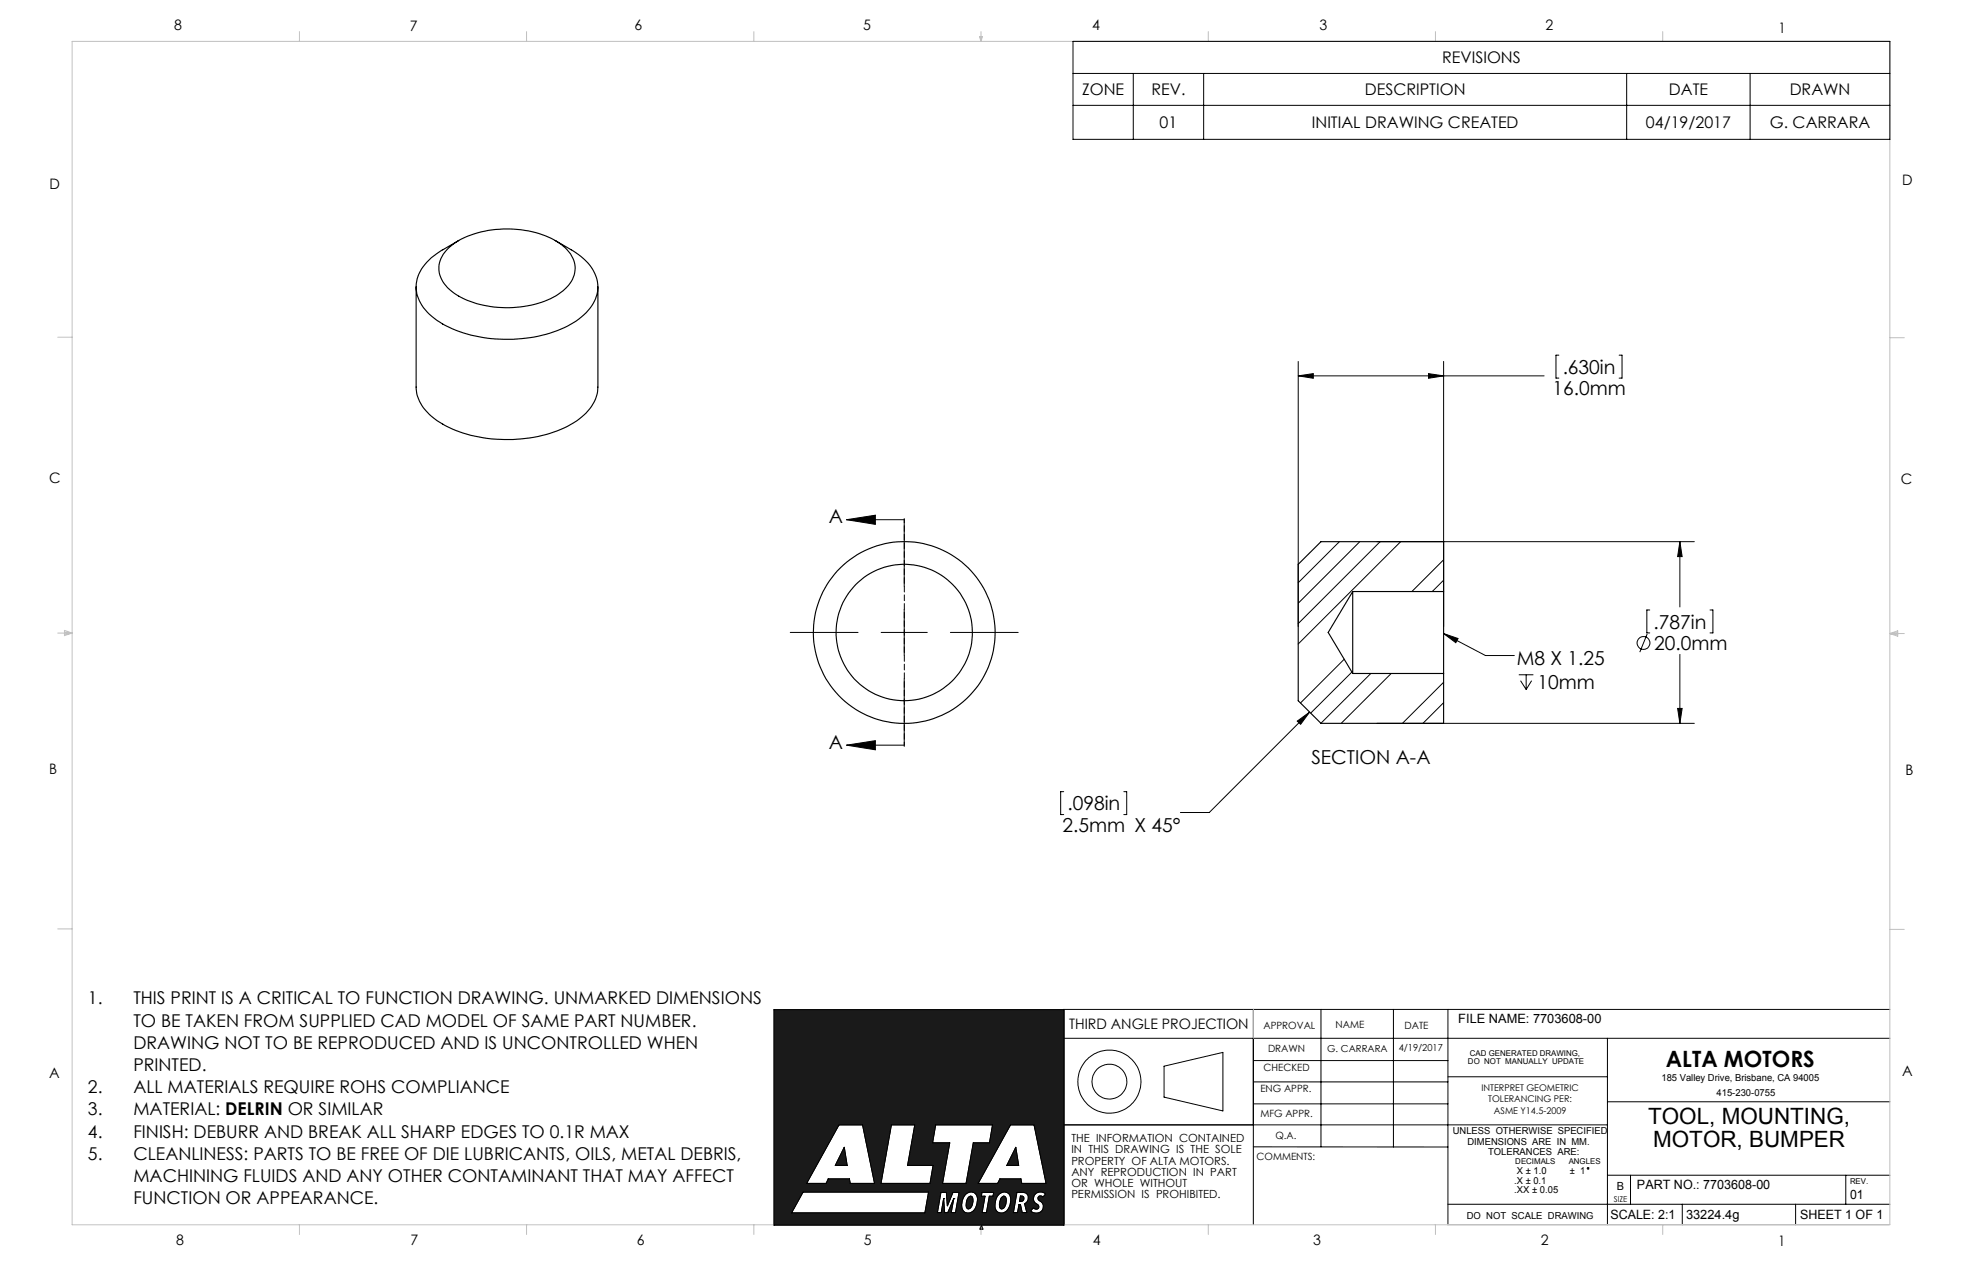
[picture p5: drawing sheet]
<svg xmlns="http://www.w3.org/2000/svg" width="432mm" height="279mm" viewBox="0 0 432 279" stroke-linecap="round" stroke-linejoin="round" font-family="sans-serif">
<g fill="none" stroke="#000" stroke-width=".22">
<path d="M170.4 222.1h63.7v47.4h-63.7zM234 228.4h181.9M256.2 234.6l12.9-3.1v12.9l-12.9-3zM275.8 238h42.9M275.8 233.3h42.9M275.8 222.1v47.3M290.7 222.1v30.2M306.7 222.1v30.2M318.7 222.1v47.4M318.7 236.9h35.1M353.8 228.4v41.1M415.9 222.1h-181.9v47.4"/>
<path d="M184.6 247.5h5.2l2.7 12.8h-5.4l-.2-.9h-4.6l-.5 .9h-4.3zM185.8 252.4l.6 4h-2.6zM196.2 247.5h5.1l-1.6 8.9h5.7l-.7 3.9h-10.8zM205.9 247.5h12.5l-.6 3.9h-3.6l-1.6 8.9h-5.2l1.6-8.9h-3.8zM222.4 247.5h5.2l2.6 12.8h-5.3l-.2-.9h-4.6l-.5 .9h-4.3zM223.6 252.4l.6 4h-2.6zM234 247.5h119.8M275.8 252.3h42.9M275.8 242.9h42.9M353.8 258.6h62.1M353.8 242.4h62.1M358.8 258.6v6.3"/>
<path d="M406.2 258.6v6.3M176.7 262.3h27.7l-.8 4.5h-29.4zM207.7 263.7h.1M207.7 263.7l-.5 3.1h-.9l.8-4.5h1.2l.2 3 1.2-3h1.4l-.8 4.5h-1l.6-3.1M207.7 263.7l.2 3.1h.7l1.3-3.1M209.9 263.7h.1M212.5 262.7a1.5 1.5 0 0 1 1.8-.3 1.5 1.5 0 0 1 .8 1.7 2.51 2.51 0 0 1-2.1 2.8 1.51 1.51 0 0 1-1.4-1.8 3.6 3.6 0 0 1 .9-2.4zM213.2 263.3l.4-.2a.84 .84 0 0 1 .5 1.2l-.2 1a.79 .79 0 0 1-1 .6 2.06 2.06 0 0 1 .3-2.6zM216.1 262.3h2.6l-.2 .9h-.8l-.6 3.6h-1l.7-3.6h-.8zM219.9 262.7a1.5 1.5 0 0 1 1.8-.3 1.5 1.5 0 0 1 .8 1.7 2.58 2.58 0 0 1-2.2 2.8 1.46 1.46 0 0 1-1.3-1.8 3.2 3.2 0 0 1 .9-2.4zM220.5 263.3l.4-.2a.84 .84 0 0 1 .5 1.2 1.26 1.26 0 0 1-1.2 1.6 2.06 2.06 0 0 1 .3-2.6zM223.8 262.3a2.71 2.71 0 0 1 2.2 .3 1.46 1.46 0 0 1-.5 2.2l.5 2h-1l-.4-1.8h-.3l-.4 1.8h-.9z"/>
<path d="M224.9 263.1h-.3l-.2 1.2a.64 .64 0 0 0 .9-.3 .64 .64 0 0 0-.4-.9M228 262.5a1.68 1.68 0 0 1 2.1 .2l-.5 .6-.5-.2h-.4l-.2 .3a1.81 1.81 0 0 0 .9 1.3 1.56 1.56 0 0 1-.5 2 1.56 1.56 0 0 1-2.1-.3l.6-.7a.63 .63 0 0 0 .8 .3 .63 .63 0 0 0 .3-.9 1.48 1.48 0 0 1-1.1-1.1 1.48 1.48 0 0 1 .6-1.5zM318.7 264.9h97.2M370.2 264.9v4.6M395.2 264.9v4.6"/>
<circle cx="244.1" cy="238" r="3.8"/>
<circle cx="244.2" cy="238" r="6.9"/>
</g>
<path d="M234.1 222.1v47.4" fill="none" stroke="#191924" stroke-width=".25"/>
<g fill="none" stroke="#c0c0c0" stroke-width=".22">
<path d="M15.9 9.1h400v260.4h-400zM65.9 6.9v2.2M115.9 6.9v2.2M165.9 6.9v2.2M215.6 8h.6l-.3 1.1zM215.7 8l.2 1.1M215.9 6.9v2.2M216 8l-.1 1.1M265.9 6.9v2.2M315.9 6.9v2.2M365.9 6.9v2.2M12.7 74.2h3.2"/>
<path d="M415.9 74.3h3.2M12.7 139.3h3.2M14.2 139.1l1.7 .2M14.2 138.7l1.7 .6-1.7 .5zM15.9 139.3l-1.7 .3M415.9 139.4h3.2M415.9 139.4l1.8-.6v1.2zM415.9 139.4l1.8 .3M417.7 139.2l-1.8 .2M12.7 204.4h3.2M415.9 204.5h3.2M275.8 222.1v6.3"/>
<path d="M65.9 269.5v2.1M115.9 269.5v2.1M165.9 269.5v2.1M215.9 269.5v2.1M215.9 269.5l.3 .8h-.6zM265.9 269.5v2.1M315.9 269.5v2.1M365.9 269.5v2.1"/>
</g>
<path d="M216 269.5l.3 .9h-.6z" fill="none" stroke="#00f" stroke-width=".25"/>
<path d="M224.6 263.1l-.2 1.2h.5l.5-.4v-.5l-.3-.2zM185.8 252.4l-2 4h2.6zM213.3 263.3l-.4 .5-.3 1.2 .1 .7 .3 .3h.3l.4-.4 .4-1.3-.1-1-.3-.2zM223.6 252.4l-2 4h2.6zM219.9 262.7l.8-.4h.8l.6 .3 .3 .9v1l-.3 1.2-.6 .8-.8 .4-1.1-.2-.4-.4-.2-.5 .1-1.8zM212.4 262.8l.7-.5 .8-.1 .7 .3 .5 .7v1.2l-.4 1.4-.6 .8-.7 .3-1.1-.2-.5-.5-.1-.5 .1-1.6zM222.4 247.5h5.2l2.6 12.9h-5.3l-.2-1h-4.6l-.5 1h-4.3zM227.8 262.8a1.63 1.63 0 0 1 2.3-.1l-.5 .6-.4-.2-.7 .2-.1 .5 .4 .4a1.49 1.49 0 0 1 .6 2.1 1.49 1.49 0 0 1-2.2 .4l-.4-.3 .7-.6a.64 .64 0 0 0 1.1 0 .64 .64 0 0 0-.6-1 1.3 1.3 0 0 1-.2-2zM223.8 262.3h1.4l.6 .2a1.38 1.38 0 0 1-.3 2.3l.5 2h-1l-.4-1.8h-.3l-.4 1.8h-.9zM216.1 262.3h2.6l-.2 .9h-.8l-.6 3.6h-1l.7-3.6h-.8zM207.1 262.3h1.2l.2 3 1.2-3h1.4l-.8 4.5h-1l.6-3.1-1.3 3.1h-.7l-.2-3.1-.5 3.1h-.9zM196.2 247.5h5.1l-1.6 8.9h5.7l-.7 4h-10.8zM176.7 262.3h27.7l-.8 4.5h-29.4zM184.6 247.5h5.2l2.7 12.9h-5.4l-.2-1h-4.6l-.5 1h-4.3zM205.9 247.5h12.5l-.6 3.9h-3.6l-1.6 9h-5.2l1.6-9h-3.8zM170.4 222.1v47.4h63.7v-47.4zM220.6 263.3l-.5 .7-.1 .8v.8l.3 .4 .5-.1 .3-.4 .4-1.4-.3-.9-.3-.1z" fill-rule="evenodd" fill="#191924"/>
<g fill="none" stroke="#000" stroke-width=".22">
<path d="M236.1 9.1h179.8v21.6h-179.8zM236.1 16.2h179.8M249.4 16.2v14.5M264.9 16.2v14.5M358 16.2v14.5M385.2 16.2v14.5M236.1 23.2h179.8M285.7 79.5v58.4M317.7 79.5v58.4M343.1 78.1h-.7v5.1h.7M356.3 78.1h.7v5.1h-.7M285.7 82.7h54.1"/>
<path d="M285.7 82.7l3.3-.5v1zM314.4 82.2l3.3 .5-3.3 .5zM186.3 114.3l6.4-1v2.1zM186.3 114.3h12.7M199 114.1v14.9M294.8 119.2l-9.1 9M299.3 119.2l-13.6 13.5M303 119.2h69.9M303.7 119.2l-18 18M308.3 119.2l-22.6 22.5M369.7 119.2v14.3M369.7 119.2l.5 3.2h-1z"/>
<path d="M173.9 139.1h14.9M193.9 139.1h10.2M199 134.1v10.1M209.2 139.1h14.9M317.7 139.4l3.2 1.1-.5 .9zM317.7 123.2l-7 6.9M317.7 127.6l-2.5 2.5M317.7 139.4l9.2 4.8h6.4M362.5 139.5l-1.6 4M363.1 134.2h-.7v5h.7M376.3 134.2h.7v5h-.7M199 149.3v14.9"/>
<path d="M285.5 158.6l2.7-1.9-2 2.6zM288.2 156.7l-22.1 22.1h-6.3M295.8 145l-9.6 9.7M297.5 147.8l-9 9.1M301.7 148.2l-11 10.9M303 159.1h69.9M306.2 148.2l-11 10.9M317.7 150.1l-9.1 9M317.7 154.6l-4.5 4.5M317.7 159.1h-.1M334.3 148.4h3.2M334.6 149.8l1.3 1.9"/>
<path d="M335.9 148.4v3.3M337.1 149.8l-1.2 1.9M369.2 155.9h1l-.5 3.2zM369.7 144v15.1M186.3 163.9l6.4-1v2.1zM186.3 163.9h12.7M234.1 174.2h-.7v5h.7M247.3 174.2h.7v5h-.7M170.4 222.1h63.7v47.4h-63.7zM184.6 247.5h5.2l2.7 12.9h-5.4l-.2-1h-4.6l-.5 1h-4.3zM185.8 252.4l.6 4h-2.6zM196.2 247.5h5.1l-1.6 8.9h5.7l-.7 4h-10.8z"/>
<path d="M205.9 247.5h12.5l-.6 3.9h-3.6l-1.6 9h-5.2l1.6-9h-3.8zM222.4 247.5h5.2l2.6 12.9h-5.3l-.2-1h-4.6l-.5 1h-4.3zM223.6 252.4l.6 4h-2.6zM176.7 262.3h27.7l-.8 4.5h-29.4zM207.7 263.7h.1M207.7 263.7l-.5 3.1h-.9l.8-4.5h1.2l.2 3 1.2-3h1.4l-.8 4.5h-1l.6-3.1M207.7 263.7l.2 3.1h.7l1.3-3.1M209.9 263.7h.1M212.5 262.7a1.5 1.5 0 0 1 1.8-.3 1.5 1.5 0 0 1 .8 1.7 2.51 2.51 0 0 1-2.1 2.8 1.51 1.51 0 0 1-1.4-1.8 3.6 3.6 0 0 1 .9-2.4zM213.2 263.3l.4-.2a.84 .84 0 0 1 .5 1.2l-.2 1a.79 .79 0 0 1-1 .6 2.06 2.06 0 0 1 .3-2.6zM216.1 262.3h2.6l-.2 .9h-.8l-.6 3.6h-1l.7-3.6h-.8zM219.9 262.7a1.5 1.5 0 0 1 1.8-.3 1.5 1.5 0 0 1 .8 1.7 2.58 2.58 0 0 1-2.2 2.8 1.46 1.46 0 0 1-1.3-1.8 3.2 3.2 0 0 1 .9-2.4z"/>
<path d="M220.5 263.3l.4-.2a.84 .84 0 0 1 .5 1.2 1.26 1.26 0 0 1-1.2 1.6 2.06 2.06 0 0 1 .3-2.6zM223.8 262.3h1.3a1.3 1.3 0 0 1 1.2 1.1 1.3 1.3 0 0 1-.8 1.4l.5 2h-1l-.4-1.8h-.3l-.4 1.8h-.9zM224.6 263.1a.65 .65 0 0 1 .8 .8 .65 .65 0 0 1-1 .4zM227.7 262.9a1.65 1.65 0 0 1 2.4-.2l-.5 .6a.62 .62 0 0 0-1.1 .1 .62 .62 0 0 0 .5 .9 1.48 1.48 0 0 1 .4 2 1.48 1.48 0 0 1-2 .5l-.6-.4 .6-.7a.65 .65 0 0 0 1.1 .1 .65 .65 0 0 0-.5-1 1.41 1.41 0 0 1-.3-1.9z"/>
<circle cx="361.7" cy="141.5" r="1.42"/>
<circle cx="349.5" cy="257" r=".19"/>
</g>
<path d="M199 114.3v49.6" fill="none" stroke="#000" stroke-width=".22" stroke-dasharray="1.3 .6" stroke-dashoffset=".6"/>
<g fill="#000">
<path d="M317.7 139.4l3.2 1.1-.5 .9z"/>
<path d="M186.3 114.3l6.4-1v2.1zM186.3 163.9l6.4-1v2.1z"/>
<path d="M369.2 155.9h1l-.5 3.2zM369.7 119.2l.5 3.2h-1zM314.4 82.2l3.3 .5-3.3 .5zM285.7 82.7l3.3-.5v1zM285.5 158.6l2.7-1.9-2 2.6z"/>
</g>
<g fill="none" stroke="#000" stroke-width=".25">
<path d="M98.6 54.7a17.8 17.8 0 0 1 11.3-4.3 20.1 20.1 0 0 1 14.6 4.2 5.7 5.7 0 0 1-.1 9 19.2 19.2 0 0 1-13.1 4.1 19.6 19.6 0 0 1-12.4-4 5.8 5.8 0 0 1-.3-9zM101 52.9l-3.6 2.1a10.7 10.7 0 0 0-5.8 7.4 9.1 9.1 0 0 0 4.6 8.1 30.1 30.1 0 0 0 20.4 3.8 21.1 21.1 0 0 0 12.8-6 7.4 7.4 0 0 0-.5-11l-2.9-2.2-3.8-2.2M91.6 63.1v22.1a9.5 9.5 0 0 0 5.2 7.7 30.8 30.8 0 0 0 23.4 2.7 17.6 17.6 0 0 0 10-6.2 7.7 7.7 0 0 0 1.4-4.2v-22.1M297.7 130.1v18.1M297.7 130.1h20M297.7 130.1l-5.4 9 5.4 9.1M317.7 130.1v18.1M317.7 130.1v-10.9h-27l-5 4.9v30.1l5 4.9h27v-10.9M297.7 148.2h20"/>
<circle cx="199" cy="139.2" r="15"/>
<circle cx="199" cy="139.1" r="20"/>
</g>
<g font-size="4.9">
<text x="366.6" y="234.7">ALTA MOTORS</text>
<text x="362.7" y="247.3">TOOL, MOUNTING,</text>
<text x="363.8" y="252.2">MOTOR, BUMPER</text>
</g>
<g font-size="4.2">
<text x="343.9" y="82.2">.630in</text>
<text x="341.7" y="87">16.0mm</text>
<text x="182.4" y="115.1">A</text>
<text x="363.9" y="138.3">.787in</text>
<text x="364.1" y="143">20.0mm</text>
<text x="333.8" y="146.3">M8 X 1.25</text>
<text x="338.4" y="151.6">10mm</text>
<text x="182.4" y="164.7">A</text>
<text x="288.6" y="168">SECTION A-A</text>
<text x="234.9" y="178.3">.098in</text>
<text x="233.8" y="183">2.5mm X 45°</text>
</g>
<g font-size="3.9">
<text x="19.4" y="221">1.</text>
<text x="29.4" y="221">THIS PRINT IS A CRITICAL TO FUNCTION DRAWING. UNMARKED DIMENSIONS</text>
<text x="29.4" y="225.9">TO BE TAKEN FROM SUPPLIED CAD MODEL OF SAME PART NUMBER.</text>
<text x="29.4" y="230.7">DRAWING NOT TO BE REPRODUCED AND IS UNCONTROLLED WHEN</text>
<text x="29.4" y="235.6">PRINTED.</text>
<text x="19.4" y="240.5">2.</text>
<text x="19.4" y="245.4">3.</text>
<text x="29.4" y="240.5">ALL MATERIALS REQUIRE ROHS COMPLIANCE</text>
<text x="29.4" y="245.4">MATERIAL: DELRIN OR SIMILAR</text>
<text x="19.4" y="250.3">4.</text>
<text x="29.4" y="250.3">FINISH: DEBURR AND BREAK ALL SHARP EDGES TO 0.1R MAX</text>
<text x="19.4" y="255.2">5.</text>
<text x="29.4" y="255.2">CLEANLINESS: PARTS TO BE FREE OF DIE LUBRICANTS, OILS, METAL DEBRIS,</text>
<text x="29.4" y="260">MACHINING FLUIDS AND ANY OTHER CONTAMINANT THAT MAY AFFECT</text>
<text x="29.4" y="264.9">FUNCTION OR APPEARANCE.</text>
</g>
<g font-size="3.5">
<text x="317.4" y="13.9">REVISIONS</text>
<text x="238.2" y="21">ZONE</text>
<text x="253.4" y="21">REV.</text>
<text x="300.4" y="21">DESCRIPTION</text>
<text x="367.3" y="21">DATE</text>
<text x="393.9" y="21">DRAWN</text>
<text x="255.2" y="28.2">01</text>
<text x="288.7" y="28.2">INITIAL DRAWING CREATED</text>
<text x="362.2" y="28.2">04/19/2017</text>
<text x="389.5" y="28.2">G. CARRARA</text>
</g>
<g font-size="3.2">
<text x="38.3" y="6.7">8</text>
<text x="90.2" y="6.7">7</text>
<text x="139.7" y="6.5">6</text>
<text x="190" y="6.5">5</text>
<text x="240.4" y="6.5">4</text>
<text x="290.4" y="6.7">3</text>
<text x="340.2" y="6.6">2</text>
<text x="391.4" y="7.2">1</text>
<text x="10.9" y="41.6">D</text>
<text x="418.7" y="40.7">D</text>
<text x="10.8" y="106.3">C</text>
<text x="418.4" y="106.4">C</text>
<text x="10.8" y="170.2">B</text>
<text x="419.4" y="170.6">B</text>
<text x="235.3" y="226.5">THIRD ANGLE PROJECTION</text>
<text x="10.8" y="237.2">A</text>
<text x="418.6" y="236.8">A</text>
<text x="38.8" y="273.8">8</text>
<text x="90.4" y="273.8">7</text>
<text x="140.2" y="273.8">6</text>
<text x="190.1" y="273.9">5</text>
<text x="240.5" y="273.8">4</text>
<text x="289" y="273.9">3</text>
<text x="339.1" y="273.8">2</text>
<text x="391.4" y="274.1">1</text>
</g>
<g font-size="2.8">
<text x="320.9" y="225">FILE NAME: 7703608-00</text>
<text x="360.3" y="261.7">PART NO.: 7703608-00</text>
<text x="407.2" y="263.8">01</text>
<text x="354.4" y="268.2">SCALE: 2:1</text>
<text x="371.1" y="268.2">33224.4g</text>
<text x="396.2" y="268.2">SHEET 1 OF 1</text>
</g>
<g font-size="2.5">
<text x="235.8" y="251.3">THE INFORMATION CONTAINED</text>
<text x="235.8" y="253.8">IN THIS DRAWING IS THE SOLE</text>
<text x="235.8" y="256.2">PROPERTY OF ALTA MOTORS.</text>
<text x="235.8" y="258.7">ANY REPRODUCTION IN PART</text>
<text x="235.8" y="261.2">OR WHOLE WITHOUT</text>
<text x="235.8" y="263.6">PERMISSION IS PROHIBITED.</text>
<text x="355.8" y="261.8">B</text>
</g>
<g font-size="2.2">
<text x="278.1" y="226.4">APPROVAL</text>
<text x="294" y="226.3">NAME</text>
<text x="309.1" y="226.4">DATE</text>
<text x="279.1" y="231.4">DRAWN</text>
<text x="278.1" y="235.5">CHECKED</text>
<text x="277.4" y="245.8">MFG APPR.</text>
<text x="277.4" y="240.3">ENG APPR.</text>
<text x="280.7" y="250.5">Q.A.</text>
<text x="276.6" y="255.1">COMMENTS:</text>
</g>
<g font-size="2.1">
<text x="292.1" y="231.4">G. CARRARA</text>
<text x="307.8" y="231.3">4/19/2017</text>
<text x="365.7" y="237.8">185 Valley Drive, Brisbane, CA 94005</text>
<text x="377.8" y="241.2">415-230-0755</text>
<text x="319.7" y="249.6">UNLESS OTHERWISE SPECIFIED</text>
<text x="323" y="251.9">DIMENSIONS ARE IN MM.</text>
<text x="327.5" y="254">TOLERANCES ARE:</text>
<text x="333.3" y="260.4">.X ± 0.1</text>
<text x="333.3" y="262.5">.XX ± 0.05</text>
<text x="333.8" y="258.3">X ± 1.0</text>
<text x="345.5" y="258.3">± 1</text>
<text x="322.8" y="268.2">DO NOT SCALE DRAWING</text>
</g>
<g font-size="2">
<text x="326.1" y="240">INTERPRET GEOMETRIC</text>
<text x="327.5" y="242.5">TOLERANCING PER:</text>
<text x="328.8" y="245">ASME Y14.5-2009</text>
</g>
<g font-size="1.8">
<text x="323.5" y="232.2">CAD GENERATED DRAWING,</text>
<text x="323.1" y="234">DO NOT MANUALLY UPDATE</text>
<text x="333.5" y="256">DECIMALS</text>
<text x="345.2" y="256">ANGLES</text>
<text x="407.2" y="260.6">REV.</text>
<text x="355.2" y="264.3">SIZE</text>
</g>
</svg>
